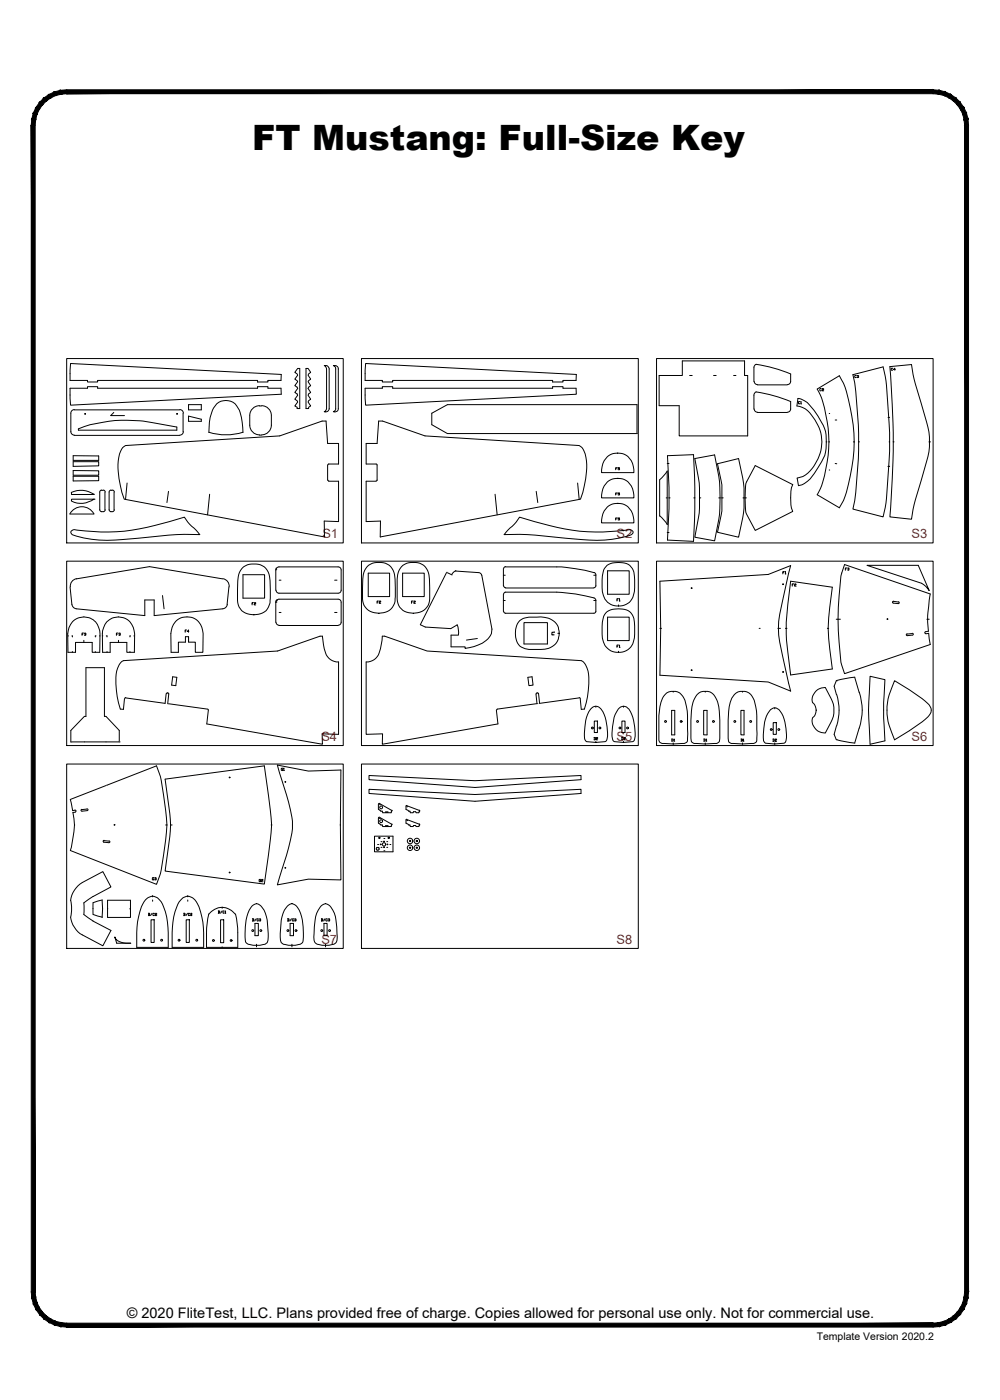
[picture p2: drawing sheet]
<svg xmlns="http://www.w3.org/2000/svg" width="190mm" height="267mm" viewBox="0 0 190 267" stroke-linecap="round" stroke-linejoin="round" font-family="sans-serif">
<!-- layer: 22 TILED -->
<g fill="#000" stroke="#000" stroke-width=".19">
<path d="M11.5 17.2l1.2-.1v.8zM11.5 17.2l.2 .7h1zM10.4 17.5l1.1-.3 .2 .7zM10.4 17.5l.2 .7 1.1-.3zM9.3 18l1.1-.5 .2 .7zM9.3 18l.4 .6 .9-.4zM8.3 18.7l1-.7 .4 .6zM8.3 18.7l.5 .5 .9-.6zM8.3 18.7l.5 .5-1.3 .3zM7.5 19.5l.6 .5 .7-.8zM7.5 19.5l.6 .5-1.3 .5zM6.8 20.5l.7 .3 .6-.8zM6.8 20.5l.7 .3-1.1 .7zM6.4 21.5l.6 .3 .5-1zM6.4 21.5l.6 .3-.9 .9zM6.1 22.7l.7 .1 .2-1zM6.1 22.7l.7 .1-.8 1.1zM6.8 22.8l-.8 1.1h.7z"/>
<path d="M12.7 17.9h165.1v-.8zM12.7 17.1h165.1l-165.1 .8z"/>
<path d="M6 23.9l.7 222.2v-222.2zM6 23.9l.7 222.2h-.7z"/>
<path d="M184.4 22.7l.1 1.2h-.7zM183.7 22.8l.1 1.1 .6-1.2zM184.1 21.5l.3 1.2-.7 .1zM183.4 21.8l.3 1 .4-1.3zM183.6 20.5l.5 1-.7 .3zM183 20.8l.4 1 .2-1.3zM182.9 19.5l.7 1-.6 .3zM182.4 20l.6 .8-.1-1.3zM182.1 18.7l.8 .8-.5 .5zM182.1 18.7l-.5 .5 .8 .8zM181.1 18l1 .7-.5 .5zM181.1 18l-.3 .6 .8 .6zM180.1 17.5l1 .5-.3 .6zM180.1 17.5l-.3 .7 1 .4zM178.9 17.2l1.2 .3-.3 .7zM178.9 17.2l-.1 .7 1 .3zM177.8 17.1l1.1 .1-.1 .7zM177.8 17.1v.8h1z"/>
<path d="M6 246.1h.7l-.6 1.2zM6.7 246.1l-.6 1.2 .7-.2zM6.1 247.3l.7-.2-.4 1.3zM6.8 247.1l-.4 1.3 .6-.3zM6.4 248.4l.6-.3-.2 1.3zM7 248.1l-.2 1.3 .7-.3zM6.8 249.4l.7-.3v1.3zM7.5 249.1v1.3l.6-.5zM7.5 250.4l.6-.5 .2 1.3zM8.1 249.9l.2 1.3 .5-.5zM8.8 250.7l.5 1.2-1-.7zM8.8 250.7l.5 1.2 .4-.6zM9.7 251.3l.7 1.1-1.1-.5zM9.7 251.3l.7 1.1 .2-.7zM10.6 251.7l.9 1-1.1-.3zM10.6 251.7l.9 1 .2-.7zM11.7 252l1 .8-1.2-.1zM11.7 252l1 .8v-.7z"/>
<path d="M12.7 252.1v.7l165.1-.7zM12.7 252.8l165.1-.7v.7z"/>
<path d="M177.8 252.1l1.1 .6-1.1 .1zM177.8 252.1l1.1 .6-.1-.7zM178.8 252l1.3 .4-1.2 .3zM178.8 252l1.3 .4-.3-.7zM179.8 251.7l1.3 .2-1 .5zM179.8 251.7l1.3 .2-.3-.6zM180.8 251.3l1.3-.1-1 .7zM180.8 251.3l1.3-.1-.5-.5zM181.6 250.7l1.3-.3-.8 .8zM181.6 250.7l1.3-.3-.5-.5zM182.4 249.9l1.2-.5-.7 1zM183 249.1l-.6 .8 1.2-.5zM183 249.1l1.1-.7-.5 1zM183.4 248.1l-.4 1 1.1-.7zM183.4 248.1l1-.8-.3 1.1zM183.7 247.1l-.3 1 1-.8zM184.5 246.1l-.1 1.2-.7-.2zM183.8 246.1l-.1 1 .8-1z"/>
<path d="M183.8 23.9v222.2h.7zM183.8 23.9h.7v222.2z"/>
</g>
<g fill="none" stroke="#000" stroke-width=".19">
<path d="M12.7 68.3h52.7v35.1h-52.7zM13.3 74h3.4v-.3h1.9v.3h30.5v-.3h1.9v.3h2.5l.1 1.1-40.2 2.1zM13.4 69.2l40.2 2.1-.1 1.2h-2.5v.3h-1.9v-.3h-30.5v.3h-1.9v-.3h-3.4zM13.5 78.7v3.5M14.1 78.1h20.1M14.2 78a.67 .67 0 0 0-.7 .7M21.7 78.6l-.6 .6h2.6M34.3 78a.67 .67 0 0 1 .6 .7M34.9 78.7v3.5M35.9 77.1h2.4v1h-2.4zM35.9 79.3l2.4 .6v.4h-2.4zM49.4 77.3h.4"/>
<path d="M49.4 77.3a1.86 1.86 0 0 0-1.8 1.8v1.9M49.8 77.3a1.86 1.86 0 0 1 1.9 1.8v1.9M56.6 77.6l-.4-.3 .5-.7-.1-.3-.4-.3 .5-.7-.1-.2-.4-.3 .5-.8-.1-.2-.4-.3 .5-.8-.5-.5 .5-.7-.1-.3-.4-.3 .5-.7h.4v7.6h-.5v-.2M58.8 77.6l.4-.3-.5-.7 .5-.6-.5-.7 .5-.5-.5-.8 .5-.5-.5-.8 .5-.5-.5-.7 .5-.6-.5-.7h-.4v7.6h.5v-.2M61.8 69.6a.72 .72 0 0 1 .9 .7v7.5a.66 .66 0 0 1-.9 .6l.2-.1 .2-.5v-7.5l-.2-.6zM63.5 69.6a.72 .72 0 0 1 .9 .7v7.5a.66 .66 0 0 1-.9 .6l.4-.4v-7.7a.6 .6 0 0 0-.4-.7zM68.9 68.3h52.7v35.1h-52.7zM69.6 74h3.2v-.3h2v.3h30.5v-.3h2v.3h2.4l.1 1.1-40.1 2.1zM69.7 69.2l40.1 2.1-.1 1.2h-2.4v.3h-2v-.3h-30.5v.3h-2v-.3h-3.2zM82.3 78.7l2.9-1.6h36.1v5.5h-36.1l-2.9-1.7zM125.1 68.3h52.7v35.1h-52.7zM125.6 71.5h4.4v-2.7h11.8v2.7h.6v11.5h-13v-5.7h-3.8z"/>
<path d="M131.4 71.5h.5M135.9 71.5h.5M139.8 71.5h.4M143.6 70v2.7M143.6 75.3v2.6M143.6 75.3l.2-.5 .2-.1a28.4 28.4 0 0 1 6.6 1.8M143.6 70l.2-.5 .2-.1a28.4 28.4 0 0 1 6.6 1.8M143.7 77.9a.62 .62 0 0 0 .6 .6M143.7 72.6a.62 .62 0 0 0 .6 .7M144.3 78.6h5.7M144.3 73.3h5.7M150.6 72.6a.62 .62 0 0 1-.6 .7"/>
<path d="M150.6 71.3v1.4M152 75.9h.4a4.9 4.9 0 0 1 2.7 2.3l1.4 2.2a6 6 0 0 1 .9 3.8 6.8 6.8 0 0 1-1.6 4.9 6.6 6.6 0 0 1-3 3.3l-.7 .1-.2-1.4a4.9 4.9 0 0 0 3.4-2.7 7.7 7.7 0 0 0-2.4-10.8l-1.1-.3M158 78.8h.1M169.2 79.5h.3M169.5 69.8l4.1-.4 .2 1a33.7 33.7 0 0 0 1.7 6.4 22.3 22.3 0 0 1 1.6 7.4 10.2 10.2 0 0 1-.6 3.7l-1 3.7a34.9 34.9 0 0 0-1.9 7.3l-4.1-.4a159.1 159.1 0 0 0 0-28.7zM13.3 97.9h4.6M13.3 97.9a2.6 2.6 0 0 1 4.6 0M13.5 82.2a.67 .67 0 0 0 .7 .7M13.6 93.8a4.2 4.2 0 0 1 4.3 .4h-4.3zM13.6 95.1h4.3a4.1 4.1 0 0 1-4.3 .3zM13.9 88h4.9v.7l-4.9 .1zM13.9 89.6l4.9 .1v.8h-4.9z"/>
<path d="M13.9 90.7h4.9v.9h-4.9zM13.9 86.8l4.9 .1v.8h-4.9zM14.1 82.9h20.1M14.9 81.7a25.6 25.6 0 0 1 14.1-1.2l4.7 .9v.5h-18.8zM17.9 95.1h.1M19 93.8v3.3l.2 .3 .2 .1M19.3 93.4h.3M19.4 93.4h-.2l-.2 .3M19.7 93.4h.2l.1 .3M20 93.8v3.3M20 97.1l-.1 .3-.6 .1M20.8 93.8v3.3a.51 .51 0 0 0 .5 .4 .51 .51 0 0 0 .5-.4"/>
<path d="M21.1 93.4h.3M21.2 93.4h-.2l-.2 .3M21.4 93.4h.2l.2 .3M21.7 93.8v3.3M24.2 92l-.3 3.1M32.1 93.6l-.3 2.1M34.9 82.2a.67 .67 0 0 1-.6 .7M39.8 82.4a8.2 8.2 0 0 1 1.2-5.1 2.65 2.65 0 0 1 4.6 .8l.4 1.4 .3 2.9M39.8 82.3a10.8 10.8 0 0 0 6.5 0M39.9 94.2l-.4 3.9M47.6 81a1.86 1.86 0 0 0 1.8 1.8M49.4 82.9h.4"/>
<path d="M51.7 81a1.86 1.86 0 0 1-1.9 1.8M62.4 88.6v2.9M62.5 91.4l.1 .2M62.5 88.6l.1-.2h1.9v-3.9h-2.1l-.3-4.3h-.7l-8.1 2.8-29.4 1.9-.3 .2a5 5 0 0 0-1.1 4v.7a21.4 21.4 0 0 0 1.2 5.3l38.1 7.2v-3l2.7 .1v-7.7h-1.9M71.6 88.4h-1.8v-3.9h2l.3-4.3h.8l8.1 2.8 29.3 1.9 .3 .2a5 5 0 0 1 1.2 4l-.1 .7a21.4 21.4 0 0 1-1.1 5.3l-38.2 7.2 .1-3-2.7 .1v-7.7h1.8M71.7 88.4l.1 .2v2.9M71.8 91.4l-.1 .2M94.3 94.2l.4 3.9M99 98.5a46.3 46.3 0 0 0 15.8 2.8l4.9-.4a.55 .55 0 0 1 .8 .2 .55 .55 0 0 1-.3 .8 21.5 21.5 0 0 1-9.5 .9l-2.9-.3a62.5 62.5 0 0 0-11.8-.7l1.1-1.2a6.7 6.7 0 0 0 1.9-2.1zM102.1 93.6l.3 2.1M110 92l.3 3.1M115.7 87a3.1 3.1 0 0 1 3.3-.4 3.1 3.1 0 0 1 1.8 2.9v.5h-6.2a3.8 3.8 0 0 1 1.1-3z"/>
<path d="M115.7 91.8a3.1 3.1 0 0 1 3.3-.4 3.1 3.1 0 0 1 1.8 2.9v.5h-6.2a3.8 3.8 0 0 1 1.1-3zM115.7 96.6a3.1 3.1 0 0 1 3.3-.4 3.1 3.1 0 0 1 1.8 2.9v.5h-6.2a3.8 3.8 0 0 1 1.1-3zM125.7 91.4v6.9M125.7 91.4l1.4-1.7v10.3M125.7 98.3l1.4 1.6M126.9 94.8h.2M127.1 88.3h.4M127.5 94.8l-.3-8 4.9-.2 .3 8.2M127.5 94.8l-.3 8.1 4.9 .2 .3-8.3M127.5 94.8h.1M132.2 94.8h.2M132.4 87.4l3.7-.7a32.7 32.7 0 0 1 0 16.3l-3.7-.7a31.9 31.9 0 0 0 0-14.9z"/>
<path d="M133.3 94.8h.2M136.9 94.8h.3M137.5 94.8a16 16 0 0 0-.8-6.5l4-.9a23.1 23.1 0 0 1 1 7.4M137.5 94.8a16.3 16.3 0 0 1-.8 6.6l4 .9a22.7 22.7 0 0 0 1-7.5M137.5 94.8h.3M141.5 94.8h.2M141.9 94.8h.3M143.9 88.7l7.1 3.6a8.4 8.4 0 0 0 0 5.1l-7.1 3.6-1.7-3a16.3 16.3 0 0 1 0-6.2zM157.4 84.2h.1M157.9 84.2a22 22 0 0 0-2.2-10.1l4.2-2.5 .4 .7a19.9 19.9 0 0 1 2 7l.2 1.6 .2 3.3M157.9 84.2a22 22 0 0 1-2.2 10.1l4.2 2.4a15.1 15.1 0 0 0 2.1-6.1 30.6 30.6 0 0 0 .7-6.4M157.9 84.2h.1"/>
<path d="M158 89.5h.1M159.1 80h.3M159.1 88.3h.3M162.6 84.2h.1M163.6 84.2a78.8 78.8 0 0 1-.8 11.2l-.3 1.6 5.7 1.5 .2-.9a26.1 26.1 0 0 0 .7-6.2l.4-7.2M163.7 84.2h-.1a79.7 79.7 0 0 0-.8-11.3l-.3-1.5 5.7-1.5 .2 .8a27.5 27.5 0 0 1 .7 6.3l.4 7.2M169.2 88.8h.3M169.4 84.2h.1M170.2 84.2h.1M177 84.2h.3M12.7 106.9h52.7v35.1h-52.7zM13.3 111.8l.4 3.3"/>
<path d="M13.6 101.1l.5-.2a38.9 38.9 0 0 0 18.2-1.5l2.8-.9a8.9 8.9 0 0 0 2.3 2.5l.7 .8a62.5 62.5 0 0 0-11.8 .7 30.9 30.9 0 0 1-10.3 0l-2.3-.7a.43 .43 0 0 1-.1-.7zM13.7 115.1a.97 .97 0 0 0 .9 .9l13 1.3v-3h1.8v3l13-1.3a.97 .97 0 0 0 .9-.9M14.5 110.3l14-2.4 13.9 2.4M14.6 110.2a1.41 1.41 0 0 0-1.2 1.6M31 113.5l.3 2.5M42.5 110.2a1.41 1.41 0 0 1 1.1 1.6M43.6 111.8l-.3 3.3M46.1 108.3a3.5 3.5 0 0 1 4.6 0l.2 .3a3.8 3.8 0 0 1 .5 2l.1 3.4a2.79 2.79 0 0 1-3.1 3.1 2.79 2.79 0 0 1-3.2-3.1 13 13 0 0 1 .4-5zM46.3 109.5h4.1v4.4h-4.1zM52.5 108.6v3.9M52.5 114.7v3.9M52.6 118.5l.1 .3 .5 .3"/>
<path d="M52.6 112.4l.3 .5 .3 .1h11.2M53.1 119.2h11.3M53.2 116.7h.3M53.2 110.5h.3M63.8 116.7h.4M63.8 110.5h.4M64.4 114.1h-11.2l-.5 .3-.1 .3M64.4 108h-11.2l-.5 .3-.1 .3M64.4 114.1l.5 .3 .1 .3v3.9l-.3 .4-.3 .1M64.4 108l.5 .3 .1 .3v3.9l-.3 .4-.3 .1M68.9 106.9h52.7v35.1h-52.7zM69.9 108a3.5 3.5 0 0 1 4.6 0l.2 .3a3.8 3.8 0 0 1 .6 2v3.4a2.88 2.88 0 0 1-3.6 3.1 2.74 2.74 0 0 1-2.6-3.1 13 13 0 0 1 .4-5z"/>
<path d="M70.2 109.2h4v4.4h-4zM76.5 108a3.5 3.5 0 0 1 4.5 0l.3 .3a3.8 3.8 0 0 1 .5 2l.1 3.4a2.87 2.87 0 0 1-3.6 3.1 2.74 2.74 0 0 1-2.6-3.1v-1.7a5.7 5.7 0 0 1 .5-3.7zM76.7 109.2h4.1v4.4h-4.1zM86.1 109.5l-1-.5-5 10 .9 .5 4.9 .3 1.2-.7M86.8 108.8l4.4 .3 .5 .2 2 10.6a3.4 3.4 0 0 1-2.6 3l-2.5 .6v-.3h-2.7v-2.2h1.4M86.9 108.7l-.5 .3-.3 .4M87.1 119l.3 1.2-.1 .7M95.9 109.6h.3M95.9 108.3v3.3M95.9 113.2v3.3M95.9 114.4h.3M95.9 111.6l.2 .3 .2 .1"/>
<path d="M95.9 113.2l.4-.4 10.7 .1a27.9 27.9 0 0 1 6.3 1.1l.2 .4M95.9 116.5l.1 .1 .3 .2h16.8M96.3 108h10.7l4.4 .6 1.8 .5M96.3 112h16.8M96.3 107.9l-.3 .2-.1 .2M99 118.2a4.3 4.3 0 0 1 3.2-.6 3.6 3.6 0 0 1 4.2 1.9 3.1 3.1 0 0 1-3.4 4.2h-.8a4.3 4.3 0 0 1-3.2-.6 3.9 3.9 0 0 1 0-4.9zM99.8 118.6h4.5v4.1h-4.5zM113.1 109.6h.4M113.1 114.4h.4v2.1M113.2 109.1l.3 .4M113.5 111.6l-.2 .3-.2 .1M113.5 116.5l-.2 .3h-.2"/>
<path d="M113.5 109.5v2.1M115.4 116.8a4 4 0 0 1 4.8 0 4.1 4.1 0 0 1 .7 3.2 3.7 3.7 0 0 1-1.3 3.8 3.1 3.1 0 0 1-3.4 .1 3.1 3.1 0 0 1-1.5-3.1l.1-2.3a2.87 2.87 0 0 1 .6-1.7zM115.6 107.7a4.5 4.5 0 0 1 4.4 0l.2 .3a3.1 3.1 0 0 1 .7 2.5v.7a3.7 3.7 0 0 1-1.3 3.7 3.1 3.1 0 0 1-3.4 .1 3.1 3.1 0 0 1-1.5-3l.1-2.3a2.78 2.78 0 0 1 .8-2zM115.7 108.7h4.2v4.5h-4.2zM115.7 117.6h4.2v4.4h-4.2zM125.1 106.9h52.7v35.1h-52.7zM125.7 119.7h.3M127.1 101.4h.4M144.6 119.7h.2M148.2 119.7h.5M149.6 119.7h.3M150.6 107.7l-4.2 1.7-20.7 1.3 .2 9-.2 8.9 20.7 1.3 4.2 1.8-1.5-6.7a17.8 17.8 0 0 1 0-10.6l1.1-5.2"/>
<path d="M150.6 110.7l8 1.2-.5 3.8-.3 4 .3 3.9 .5 3.8-8 1.2a48.4 48.4 0 0 1-.8-10zM157.6 119.7h.3M159.3 118h.8M160.3 109.2a55.5 55.5 0 0 0 0 17.5l.6 1.6 16.3-5.5-.3-2.2-.5 .1M160.9 107.5l16.3 5.7a23.4 23.4 0 0 0-.3 7l-.7 .2 .2 .3M165.2 107.7h9.7l2.1 4.8-.6-.8-.8-.6zM170.2 114.5l1 .2M170.2 114.5l-.2 .2 .2 .2 .9 .1 .2-.2-.1-.2M176.6 118h.4M12.9 121.1h.1M13.8 124.1v.2M14.4 122.4v1.9h-1.5v-3.6a3.1 3.1 0 0 1 3.1-3.2 3.1 3.1 0 0 1 3.1 3.2l-.1 3.6h-1.4v-1.9"/>
<path d="M16.4 127.2h3.5v9.3h.3l2.5 2.6v2.2h-9.2v-2.2l2.6-2.6h.3zM18.2 124.1v.2M19 121.1h.1M19.5 121.1h.1M20.4 124.1v.2M21 122.4v1.9h-1.5v-3.6a3.1 3.1 0 0 1 3.1-3.2 3.1 3.1 0 0 1 3 3.2v3.6h-1.4v-1.9M23.7 133.1l-.2 2h-.6a13.8 13.8 0 0 1-.5-7.9l.4-.8 .7-.5 29.4-1.9 8.1-2.8h.4l.4 2.4a2.71 2.71 0 0 0 2.7 2.5v13.8l-3.1-.1v2l-22-3.9 .3-2.6M24 132.9l-.2 .2M24.8 124.1v.2M25.5 121.1h.1M31.7 132.2l-.2 1.8-7.6-1.1M31.9 132h.1"/>
<path d="M31.9 132l-.2 .2M32 132l.1 .2-.2 1.8 7.6 1.1M32.9 128.9l.8 .1-.2 1.6-.8-.1zM35.9 121.3v1h1.3v2h1.4l.1-3.6a3.1 3.1 0 0 0-3.1-3.2 3.1 3.1 0 0 0-3.1 3.2l.1 3.6h1.4v-2h1.3M39.5 135.1l.2 .2M90.9 121.6l-2 .3M100.6 129l.8-.1 .2 1.6-.8 .1zM102.1 132.2l.2 1.8-7.5 1.1-.2 .2M102.2 132.2l.1-.2 .3 .2 .2 1.8 7.5-1.1M110.3 132.9l.2 .2M110.5 133.1l.2 2h.6a13.8 13.8 0 0 0 .5-7.9l-.4-.8-.7-.5-29.3-1.9-8.1-2.8h-.5l-.3 2.4a2.71 2.71 0 0 1-2.7 2.5v13.8l3.1-.1-.1 2 22.1-3.9-.3-2.6M112.5 135.1a1.17 1.17 0 0 1 2 0 8.2 8.2 0 0 1 1 6l-.1 .1a7.5 7.5 0 0 1-3.8 0 1.59 1.59 0 0 1-.3-1.6 7.3 7.3 0 0 1 1.2-4.5z"/>
<path d="M113.2 137.4h.6v2.1h-.6zM113.5 134.5v.2M117.8 135.1a1.22 1.22 0 0 1 2 0 8.6 8.6 0 0 1 1 6l-.1 .1a7.5 7.5 0 0 1-3.8 0 2.13 2.13 0 0 1-.3-1.6l.1-1.1a6 6 0 0 1 1.1-3.4zM118.5 139.5v-2.1h.6v2.1M118.8 134.5v.2M126.7 132.3a2.29 2.29 0 0 1 2.4-.5 2.29 2.29 0 0 1 1.5 2 21.4 21.4 0 0 1 .4 6l-.1 1.5-.3 .2a13.8 13.8 0 0 1-4.7 0 .74 .74 0 0 1-.4-.9v-.8a16.2 16.2 0 0 1 .7-6.8zM127.9 140v-4.7h.6v4.7M128.2 131.7v.2M132.8 132.3a2.26 2.26 0 0 1 3.8 1.1 22.9 22.9 0 0 1 .5 7.6l-.1 .3-.3 .2a14.1 14.1 0 0 1-4.7 0 .74 .74 0 0 1-.4-.9 23.3 23.3 0 0 1 .6-7.2zM134 135.3h.7v4.7h-.7zM134.3 131.7v.2M139.9 132.3a2.29 2.29 0 0 1 2.4-.5 2.29 2.29 0 0 1 1.5 2 21.4 21.4 0 0 1 .4 6l-.1 1.5-.3 .2a14.1 14.1 0 0 1-4.7 0 .74 .74 0 0 1-.4-.9 23.3 23.3 0 0 1 .6-7.2z"/>
<path d="M141.1 135.3h.6v4.7h-.6zM141.4 131.7v.2M146.8 135.2a1.11 1.11 0 0 1 1.8 .2 7.9 7.9 0 0 1 1 6l-.1 .1a7.5 7.5 0 0 1-3.8 0l-.1-.1a8.3 8.3 0 0 1 .4-5zM147.3 137.7h.6v2.2h-.6zM147.6 134.8v.2M155.5 131.6l1-.5 .7-.1 .6 1a5.5 5.5 0 0 1 0 6.6l-.6 1a2.37 2.37 0 0 1-2.4-2.9 1.83 1.83 0 0 0 0-2.9l-.1-.2a2.22 2.22 0 0 1 .8-2zM159.3 129.7l-.4 1 .5 1.7M159.3 129.7l3.5-.7 .9 2.9M159.4 138.3l-.5 1.6 .4 1M159.4 132.3l.3 1.5 .1 1.5M159.8 135.3l-.1 1.5-.3 1.5M163.7 131.9l.4 1.6 .2 1.8"/>
<path d="M164.3 135.3l-.3 2.3-1.2 4-3.5-.7M165.8 128.8l2.8 .7-.3 4.3v3l.3 4.3-2.8 .7-.2-3.2a35.5 35.5 0 0 1 0-6.5zM170.4 129.7a27 27 0 0 1 6.6 4.6 1.54 1.54 0 0 1-.2 2.3 28.6 28.6 0 0 1-6.4 4.3 11.9 11.9 0 0 1-1.2-7.8zM172.8 120.7l-.2 .2 .2 .2 1-.1M173.7 120.7l-.9 .1M173.8 120.6l.2 .2-.2 .2M12.7 145.5h52.7v35.2h-52.7zM14.2 157.2l-.3 2.4-.5 2.4 16.4 6.5a15.7 15.7 0 0 0 1.4-5.6l.6-5.7M14.2 157.2h.1M14.3 154.7l-.4 .1 .3 2.4M14.3 154.7l.1-.3h-.6l-.4-2.1 16.4-6.4a15.7 15.7 0 0 1 1.4 5.6l.6 5.7M15.6 154.2l-.2 .2 .2 .1 1-.1"/>
<path d="M16.5 154.1l-.9 .1M16.6 154.1l.2 .1-.2 .2M31.5 148.4l18.9-2.5 .7 5.7a27.8 27.8 0 0 1 .4 8.4l-1.1 8.4-18.9-2.5a64.2 64.2 0 0 0 1-8.7 65.2 65.2 0 0 0-1-8.8zM31.6 157.2h.2M32.5 157.2h.3M51.6 157.2h.2M52.8 145.7l5.9 1.2 6.2-.2-.1 10.5 .1 10.4-6.2-.1-5.9 1.1 2.2-7.1a13.2 13.2 0 0 0 0-8.7zM64.8 157.2h.1M68.9 145.5h52.7v35.2h-52.7zM70.3 147.7l20.2 1 20.2-1v.8l-20.2 1.5-20.2-1.5zM70.3 150.4l20.2 1 20.2-1v.8l-20.2 1.4-20.2-1.4zM71.3 159.3h3.6v3h-3.6z"/>
<path d="M72.1 153.2l.2-.1 2.3 1.3M72.1 155.9v.9l.4 .4h.3l.1 .3h1.6l.2-.4M72.1 153.2v1l.2 .1M72.3 153.3h.1M72.3 155.9h.1M72.3 155.7l2.3 1.3M72.3 154.3l.2 .2M72.3 155.7l-.2 .1M73.1 159.7h.1M73.4 154.7h.5M73.4 157.3h.5M73.4 157.4h.5"/>
<path d="M74.7 154.3v.1M74.7 157h.1M74.7 154.4l-.2 .4h-1.6l-.1-.3h-.3M77.3 153.6v.6l.3 .1M77.5 153.7h.1M77.5 156.3h.1M77.5 153.5l2.4 .9M77.5 156.1l2.4 .9M77.5 153.4l-.2 .2M77.5 156.1l-.2 .1v.6l.3 .2M77.6 154.3l.2 .2M77.6 157l.2 .1"/>
<path d="M79.9 154.3l.1 .1M79.9 157h.1M79.9 154.4l-.1 .4h-.5l-.1-.2h-.4l-.1 .2h-.5l-.1-.3h-.3M79.9 157.1l-.1 .4h-.5l-.1-.2h-.4l-.1 .2h-.5l-.1-.3h-.3M13.4 174.7a4.8 4.8 0 0 0 2.3 3.4l3.9 2.1 1.5-2.9-3.4-1.8M13.5 171.5l.1 1.6-.1 1.6M17.7 170.8l3.4-1.8-1.5-3-3.9 2.1a4.8 4.8 0 0 0-2.3 3.4M17.7 173.1v1.1M17.7 174.2l1.8 .5M17.7 170.8l-1.7 1.2v2.2l1.7 1.3M19.4 171.5l.1 1.6-.1 1.7M19.5 171.4l-1.8 .6v1.1"/>
<path d="M19.7 160.4l1 .1M19.8 160.1l.9 .1M19.8 160.1l-.2 .1 .2 .2M20.5 171.5h4.4v3.3h-4.4zM20.5 173.1h.1M20.8 160.2l.1 .2-.2 .1M21.9 178.5a2.7 2.7 0 0 0 3 1.2h-2.7zM24.7 173.1h.2M27.7 171.4a1.77 1.77 0 0 1 3 .4l.3 .4a12.9 12.9 0 0 1 1 5.5v2.8h-6a16.7 16.7 0 0 1 1.2-8.3zM28.3 174h.2v.2M28.3 174.2l.2 .1-.2 .1M28.3 174v.4"/>
<path d="M28.8 175.2h.6v4.3h-.6zM29 174l-.3 .4M29.1 170.6v.3M29.1 171.4v.3M29.4 174.1v-.1l-.3 .1 .1 .3 .2-.1M29.6 174.1l.1-.1 .2 .1-.3 .2v.1h.3M34.5 171.4a1.72 1.72 0 0 1 2.9 .4 12.2 12.2 0 0 1 1.4 5.9v2.8h-6a17.6 17.6 0 0 1 1.1-8.3zM35 174l.3 .1-.1 .1M35.1 174.2l.2 .1-.3 .1M35.1 174v.4M35.5 175.2h.6v4.3h-.6zM35.7 174l-.3 .4"/>
<path d="M35.8 170.6v.3M35.8 171.4v.3M36.2 174.1l-.1-.1-.2 .1v.3l.3-.1M36.3 174.1l.2-.1 .1 .1-.3 .2v.1h.3M39.8 174.1l-.4 2.4-.1 4h6l-.1-4-.3-2.4M41.6 173.5l.3 .1-.1 .1M41.6 173.7l.3 .2-.3 .1M41.6 173.5v.5M42 175.2h.6v4.4h-.6zM42.3 172.8l-.7 .1-.7 .3-1.2 1M42.3 172.8l.7 .1 .7 .3 1.1 1M42.3 172.8v.2"/>
<path d="M42.3 173.5l-.3 .5M42.7 173.6h-.2v.4l.2-.1M42.9 173.6l.1-.1v.5M42.9 174h.1M48 172.6a1.08 1.08 0 0 1 1.9 .2 5.8 5.8 0 0 1 1.1 3.8 6.6 6.6 0 0 1-.1 3 4.1 4.1 0 0 1-3.9 .1 1.14 1.14 0 0 1-.3-1.2v-.7a8 8 0 0 1 1.3-5.2zM48.1 175l.3 .1-.1 .2M48.2 175.3l.2 .1-.3 .1M48.2 175v.5M48.6 175.9h.6v2.3h-.6zM48.8 175l-.3 .5M48.9 179.9v.5M49.3 175.1l-.1-.1-.2 .1v.4l.3-.1"/>
<path d="M49.4 175.1l.2-.1v.3M49.6 175.3v.2l-.2-.1M54.8 175h.2v.3M54.8 172.6a1.08 1.08 0 0 1 1.9 .2 10.4 10.4 0 0 1 .9 6.8 4 4 0 0 1-3.9 .1 1.25 1.25 0 0 1-.3-1.2v-.7a10 10 0 0 1 .8-4.4zM54.9 175.3h.2l-.1 .2h-.2M54.9 175v.5M55.3 175.9h.6v2.3h-.6zM55.5 175l-.3 .5M55.6 179.9v.5M56 175.1l-.1-.1-.2 .1 .1 .4 .2-.1M56.1 175.1l.2-.1 .1 .2-.1 .1M56.3 175.3h.1l-.1 .2-.2-.1"/>
<path d="M61.2 172.6a1.08 1.08 0 0 1 1.9 .2 5.8 5.8 0 0 1 1 3.8 5.6 5.6 0 0 1-.1 3 4 4 0 0 1-3.9 .1 1.25 1.25 0 0 1-.3-1.2v-.7a10 10 0 0 1 .8-4.4zM61.2 175l.3 .1-.1 .2M61.3 175.3l.2 .1-.3 .1M61.3 175v.5M61.7 175.9h.6v2.3h-.6zM61.9 175l-.2 .5M62 179.9v.5M62.4 175.1l-.1-.1-.2 .1 .1 .4 .2-.1M62.5 175.1l.3-.1v.2l-.1 .1M62.8 175.3v.2l-.3-.1M71.7 161.7l.2 .2M71.7 161.6v.2"/>
<path d="M71.8 161.5h.2M71.8 162h.2M71.9 161.4l-.2 .2M71.9 160.9h.1M72.1 161.4l.1 .2M72.2 161.6v.2M72.2 161.7l-.1 .2M72.6 160.3h.1M72.6 161.4h.1M73.1 162.1h.1M73.7 160.3h.1M73.7 161.4h.1"/>
<path d="M74.3 160.9h.1M42.3 180.4v.1"/>
<circle cx="16.2" cy="78.8" r=".07"/>
<circle cx="33.7" cy="78.8" r=".07"/>
<circle cx="131.7" cy="112" r=".07"/>
<circle cx="169" cy="117.9" r=".07"/>
<circle cx="112.8" cy="138.7" r=".17"/>
<circle cx="114.3" cy="138.7" r=".17"/>
<circle cx="118.1" cy="138.7" r=".17"/>
<circle cx="119.5" cy="138.7" r=".17"/>
<circle cx="126.8" cy="137.4" r=".17"/>
<circle cx="129.8" cy="137.4" r=".17"/>
<circle cx="131.7" cy="127.7" r=".07"/>
<circle cx="132.9" cy="137.4" r=".17"/>
<circle cx="135.9" cy="137.4" r=".17"/>
<circle cx="140" cy="137.4" r=".17"/>
<circle cx="143" cy="137.4" r=".17"/>
<circle cx="146.9" cy="139" r=".17"/>
<circle cx="148.4" cy="139" r=".17"/>
<circle cx="149.2" cy="128" r=".07"/>
<circle cx="21.8" cy="157.1" r=".07"/>
<circle cx="43.7" cy="148.1" r=".07"/>
<circle cx="72.3" cy="159.6" r=".12"/>
<circle cx="72.6" cy="153.8" r=".27"/>
<circle cx="72.6" cy="156.4" r=".27"/>
<circle cx="74" cy="159.6" r=".12"/>
<circle cx="27.4" cy="179.1" r=".17"/>
<circle cx="30.8" cy="179.1" r=".17"/>
<circle cx="34.1" cy="179.1" r=".17"/>
<circle cx="37.5" cy="179.1" r=".17"/>
<circle cx="40.7" cy="179.2" r=".17"/>
<circle cx="43.7" cy="166.2" r=".07"/>
<circle cx="44" cy="179.2" r=".17"/>
<circle cx="48.1" cy="177.3" r=".17"/>
<circle cx="49.7" cy="177.3" r=".17"/>
<circle cx="54.3" cy="165.3" r=".07"/>
<circle cx="54.8" cy="177.3" r=".17"/>
<circle cx="56.4" cy="177.3" r=".17"/>
<circle cx="61.3" cy="177.3" r=".17"/>
<circle cx="62.8" cy="177.3" r=".17"/>
<circle cx="72.5" cy="160.9" r=".07"/>
<circle cx="73.2" cy="160.9" r=".32"/>
<circle cx="73.2" cy="160.3" r=".07"/>
<circle cx="73.2" cy="161.4" r=".07"/>
<circle cx="73.8" cy="160.9" r=".07"/>
<circle cx="78.1" cy="161.5" r=".52"/>
<circle cx="78.1" cy="160.2" r=".52"/>
<circle cx="78.1" cy="161.5" r=".12"/>
<circle cx="78.1" cy="160.2" r=".12"/>
<circle cx="79.4" cy="160.2" r=".52"/>
<circle cx="79.4" cy="161.5" r=".52"/>
<circle cx="79.4" cy="160.2" r=".12"/>
<circle cx="79.4" cy="161.5" r=".12"/>
</g>
<g fill="none" stroke="#545454" stroke-width=".19">
<path d="M121.3 82.6h.1M169.2 88.8h.3M52.5 114.7h.1M52.5 114.6v.1M52.5 114.6h.1M52.5 108.6h.1M52.5 108.5h.1M52.6 114.3l-.1 .3M52.6 114.3h.1M52.6 108.2l-.1 .4M85.1 109h.1M31.9 134h.1"/>
<path d="M102.3 134h.1M159.3 129.7h.1M13.5 141.3h.1M20.2 149.6h.1M22.7 141.3h.1M159.3 140.9h.1"/>
</g>
<text font-size="6.7" x="48" y="28.7">FT Mustang: Full-Size Key</text>
<g font-size="3.5">
<text x="154.9" y="75.8">C2</text>
<text x="17.3" y="122.4" transform="rotate(-90 17.3 122.4)">F3</text>
<text x="20.8" y="122.4">F3</text>
<text x="55" y="148.2" transform="rotate(-90 55 148.2)">G1</text>
<text x="30.7" y="169" transform="rotate(-90 30.7 169)">G3</text>
<text x="48" y="169.3">G2</text>
</g>
<g font-size="3.1">
<text x="168.6" y="71.6">C4</text>
<text x="161.6" y="73">C3</text>
<text x="153.5" y="78.3" transform="rotate(-90 153.5 78.3)">C1</text>
<text x="116.1" y="90.7">F5</text>
<text x="116.1" y="95.6">F5</text>
<text x="116.1" y="100.2">F5</text>
<text x="147.8" y="110.4">F1</text>
<text x="149.6" y="112.9">F2</text>
<text x="159.8" y="109.7">F3</text>
<text x="46.9" y="116.4">F2</text>
<text x="70.6" y="116.1">F2</text>
<text x="77.3" y="116.1">F2</text>
<text x="116.4" y="115.7">F1</text>
<text x="33.9" y="121.7">F4</text>
<text x="103.7" y="122.1">F1</text>
<text x="118.9" y="124.5" transform="rotate(-90 118.9 124.5)">F1</text>
<text x="111.8" y="142.2">D2</text>
<text x="117.1" y="142.2">D2</text>
<text x="126.6" y="142.5">D1</text>
<text x="132.6" y="142.5">D1</text>
<text x="142.5" y="142.5" transform="rotate(-90 142.5 142.5)">D1</text>
<text x="146" y="142.5">D2</text>
</g>
<text font-size="2.8" x="24.2" y="251.1">© 2020 FliteTest, LLC. Plans provided free of charge. Copies allowed for personal use only. Not for commercial use.</text>
<g font-size="2.5" fill="#f00">
<text x="61.4" y="102.5">S1</text>
<text x="117.4" y="102.5">S2</text>
<text x="173.6" y="102.5">S3</text>
<text x="61.2" y="141.2">S4</text>
<text x="117.4" y="141.2">S5</text>
<text x="173.6" y="141.2">S6</text>
<text x="61.2" y="179.8">S7</text>
<text x="117.4" y="179.8">S8</text>
</g>
<text font-size="2" x="155.6" y="255.3">Template Version 2020.2</text>
</svg>
